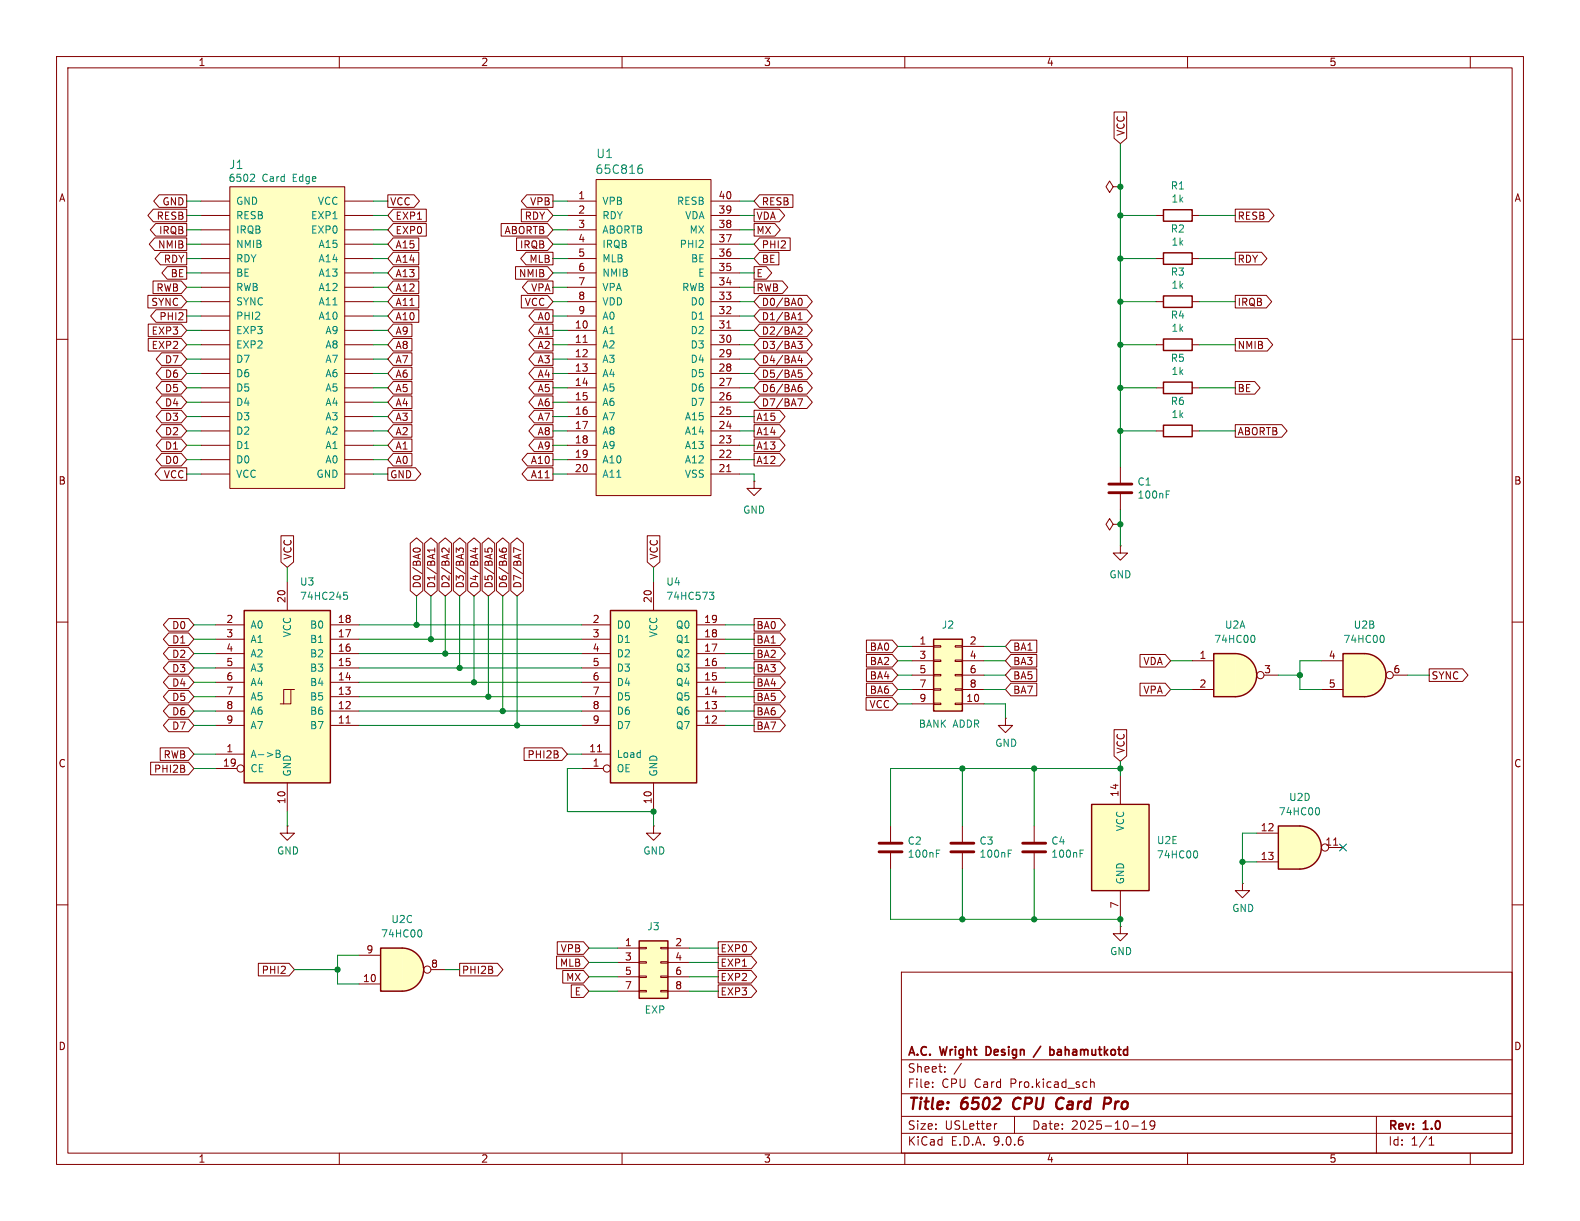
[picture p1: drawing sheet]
<svg xmlns="http://www.w3.org/2000/svg" width="279mm" height="216mm" viewBox="0 0 279 216" stroke-linecap="round" stroke-linejoin="round" font-family="sans-serif">
<g fill="none" stroke="#840000" stroke-width=".18">
<path d="M10 10h259.4v195.9h-259.4zM12 12h255.4v191.9h-255.4zM60 10v2M110 10v2M160 10v2M210 10v2M260 10v2M10 60h2M267.4 60h2M10 110h2M267.4 110h2M10 160h2"/>
<path d="M159.4 171.9h108v32h-108zM267.4 160h2M159.4 197.4h108M159.4 193.4h108M159.4 187.4h108M164.9 192.1v.2M164.9 191.4v.1M167.1 189.4v.2M167.1 188.7v.1M170 188l-1.3 1.9M176.3 198.7l-.3 .1M179.4 197.4v3"/>
<path d="M192.9 190.8v1.5M192.9 191.4l.2-.1 .3 .1 .1 .9M200.1 199.1h1.2M201.9 199.7h.9M201.9 198.6l.5-.4v1.5M204.2 198.8l-.3 .3h-.3l-.2-.3 .1-.5 .4-.1 .2 .1a.99 .99 0 0 1-.3 1.4h-.3M243.4 197.4v6.5M60 203.9v2M110 203.9v2M159.4 200.4h108M160 203.9v2M210 203.9v2"/>
<path d="M252.7 202.5h.9M252.7 201.4l.4-.4v1.5M260 203.9v2"/>
</g>
<path d="M179.4 194.4a1.27 1.27 0 0 0 0 1.6M187 196l.3 .1 .5-.1M187.8 194.1l-.5 .1-.2 .2M195.4 194.1l.9 .1a.58 .58 0 0 1-.3 1h-.8" fill="none" stroke="#840000" stroke-width=".4"/>
<path d="M174.7 185.1h-.3v1.5h.3M184 185l-1.3 1.9M185.7 185.6h.4l.3 .3v.4l-.2 .2h-.5M185.7 185.1v1.5" fill="none" stroke="#840000" stroke-width=".3"/>
<path d="M107.9 108h15.3v30.4h-15.3z" fill="#ffffc2"/>
<path d="M107.9 108h15.3v30.4h-15.3z" fill="none" stroke="#840000" stroke-width=".25"/>
<g fill="none" stroke="#840000" stroke-width=".18">
<path d="M133.3 85.1v1.3h1.3l-1.3 1.2-1.2-1.2h1.2M133.3 85.1h.1M102.9 110.5h5M102.9 113h5M102.9 115.6h5M102.9 118.1h5M115.6 102.9v5.1M123.2 110.5h5.1M123.2 113h5.1M123.2 115.6h5.1M123.2 118.1h5.1M102.9 120.7h5"/>
<path d="M102.9 123.2h5M102.9 125.7h5M102.9 128.3h5M102.9 133.4h5M102.9 135.9h3.8M105.7 132.9h.7M115.6 138.4v5.1M123.2 120.7h5.1M123.2 123.2h5.1M123.2 125.7h5.1M123.2 128.3h5.1M219.7 156.2v1.3h1.3l-1.3 1.3-1.3-1.3h1.3"/>
<path d="M219.7 156.2h.1"/>
<circle cx="107.3" cy="135.9" r=".63"/>
</g>
<path d="M125.4 104.7h.8l-.4 .5 .4 .1v.4l-.2 .3h-.4" fill="none" stroke="#008484" stroke-width=".18"/>
<path d="M193 142.2h10.2v15.3h-10.2z" fill="#ffffc2"/>
<path d="M193 142.2h10.2v15.3h-10.2z" fill="none" stroke="#840000" stroke-width=".25"/>
<path d="M198.1 137.2v5M198.1 157.5v5.1" fill="none" stroke="#840000" stroke-width=".18"/>
<path d="M211.5 150.4a.79 .79 0 0 1 0 1.3" fill="none" stroke="#008484" stroke-width=".18"/>
<path d="M229.9 146.1a3.8 3.8 0 0 1 3.8 3.8 3.8 3.8 0 0 1-3.8 3.8z" fill="#ffffc2" stroke="#ffffc2" stroke-width=".18"/>
<path d="M226.1 146.1h3.8v7.6h-3.8z" fill="#ffffc2"/>
<path d="M226.1 146.1h3.8a3.8 3.8 0 0 1 3.8 3.8 3.8 3.8 0 0 1-3.8 3.8h-3.8z" fill="none" stroke="#840000" stroke-width=".25"/>
<g fill="none" stroke="#840000" stroke-width=".18">
<path d="M222.2 147.3h3.9M222.2 152.4h3.9M234.9 149.9h2.6M235.8 149.4h.8"/>
<circle cx="234.3" cy="149.9" r=".63"/>
</g>
<path d="M233 142.8a.79 .79 0 0 1 0 1.3" fill="none" stroke="#008484" stroke-width=".18"/>
<path d="M218.4 115.6a3.8 3.8 0 0 1 3.8 3.8 3.8 3.8 0 0 1-3.8 3.8z" fill="#ffffc2" stroke="#ffffc2" stroke-width=".18"/>
<path d="M214.6 115.6h3.8v7.6h-3.8z" fill="#ffffc2"/>
<path d="M214.6 115.6h3.8a3.8 3.8 0 0 1 3.8 3.8 3.8 3.8 0 0 1-3.8 3.8h-3.8z" fill="none" stroke="#840000" stroke-width=".25"/>
<g fill="none" stroke="#840000" stroke-width=".18">
<path d="M210.8 116.8h3.8M223.5 119.4h2.6M210.8 121.9h3.8"/>
<circle cx="222.9" cy="119.4" r=".63"/>
</g>
<path d="M221.6 112.3a.79 .79 0 0 1 0 1.3" fill="none" stroke="#008484" stroke-width=".18"/>
<path d="M105.4 31.8h20.3v55.8h-20.3z" fill="#ffffc2"/>
<g fill="none" stroke="#840000" stroke-width=".18">
<path d="M100.3 35.6h5.1M100.3 38.1h5.1M105.4 31.8h20.3v55.8h-20.3zM125.7 35.6h5.1M125.7 38.1h5.1M196.8 33l-.6-1-.6 1 .6 1 .6-1h1.3M198.1 33h.1M204.5 38.1h1.2M210.8 38.1h1.3M100.3 40.6h5.1M100.3 43.2h5.1M100.3 45.7h5.1"/>
<path d="M100.3 48.3h5.1M100.3 50.8h5.1M100.3 53.3h5.1M100.3 55.9h5.1M100.3 58.4h5.1M125.7 40.6h5.1M125.7 43.2h5.1M125.7 45.7h5.1M125.7 48.3h5.1M125.7 50.8h5.1M125.7 53.3h5.1M125.7 55.9h5.1"/>
<path d="M125.7 58.4h5.1M128.5 58h.7M204.5 45.7h1.2M204.5 53.3h1.2M210.8 45.7h1.3M210.8 53.3h1.3M100.3 61h5.1M100.3 63.5h5.1M100.3 66h5.1M100.3 68.6h5.1M100.3 71.1h5.1M100.3 73.7h5.1"/>
<path d="M100.3 76.2h5.1M100.3 78.7h5.1M103.1 60.5h.7M125.7 61h5.1M125.7 63.5h5.1M125.7 66h5.1M125.7 68.6h5.1M125.7 71.1h5.1M125.7 73.7h5.1M125.7 76.2h5.1M125.7 78.7h5.1M204.5 61h1.2"/>
<path d="M204.5 68.6h1.2M204.5 76.2h1.2M210.8 61h1.3M210.8 68.6h1.3M210.8 76.2h1.3M100.3 81.3h5.1M100.3 83.8h5.1M125.7 81.3h5.1M125.7 83.8h5.1M128.5 83.4h.7M196.8 92.7l-.6-1-.6 1 .6 1 .6-1h1.3M198.1 96.5v1.3h1.3l-1.3 1.3-1.3-1.3h1.3"/>
<path d="M198.1 96.5h.1M198.1 92.7h.1M198.1 82.6v2.7M198.1 87.4v2.8"/>
</g>
<path d="M113.1 29.7h.3l.2 .3v.5l-.5 .2M113.5 29.2h-.4M206.2 87.4h.5M206.2 86.8h.6" fill="none" stroke="#008484" stroke-width=".18"/>
<path d="M205.7 37.1h5.1v2h-5.1zM205.7 44.7h5.1v2h-5.1zM205.7 59.9h5.1v2.1h-5.1zM205.7 52.3h5.1v2.1h-5.1zM205.7 75.2h5.1v2h-5.1zM205.7 67.6h5.1v2h-5.1z" fill="none" stroke="#840000" stroke-width=".25"/>
<path d="M196.1 85.6h4.1M196.1 87.1h4.1" fill="none" stroke="#840000" stroke-width=".51"/>
<path d="M165.1 113h5.1v12.7h-5.1z" fill="#ffffc2"/>
<path d="M165.1 113h5.1v12.7h-5.1z" fill="none" stroke="#840000" stroke-width=".25"/>
<g fill="none" stroke="#840000" stroke-width=".18">
<path d="M161.3 114.3h3.8M161.3 116.8h3.8M161.3 119.4h3.8M165.1 114.2h1.3v.2h-1.3zM165.1 116.7h1.3v.3h-1.3zM165.1 119.3h1.3v.2h-1.3zM168.9 114.2h1.3v.2h-1.3zM168.9 116.7h1.3v.3h-1.3zM168.9 119.3h1.3v.2h-1.3zM170.2 114.3h3.8M170.2 116.8h3.8M170.2 119.4h3.8"/>
<path d="M161.3 121.9h3.8M161.3 124.5h3.8M165.1 121.8h1.3v.2h-1.3zM165.1 124.3h1.3v.3h-1.3zM168.9 121.8h1.3v.2h-1.3zM168.9 124.3h1.3v.3h-1.3zM170.2 121.9h3.8M170.2 124.5h3.8M157.5 146.1v2.7M157.5 150.9v2.8"/>
</g>
<path d="M155.4 149.1h4.1M155.4 150.6h4.1" fill="none" stroke="#840000" stroke-width=".51"/>
<path d="M165.6 150.9h.4M165.6 150.3h.6" fill="none" stroke="#008484" stroke-width=".18"/>
<path d="M71.1 167.6a3.8 3.8 0 0 1 3.8 3.9 3.8 3.8 0 0 1-3.8 3.8z" fill="#ffffc2" stroke="#ffffc2" stroke-width=".18"/>
<path d="M67.3 167.6h3.8v7.7h-3.8z" fill="#ffffc2"/>
<path d="M67.3 167.6h3.8a3.8 3.8 0 0 1 3.8 3.9 3.8 3.8 0 0 1-3.8 3.8h-3.8z" fill="none" stroke="#840000" stroke-width=".25"/>
<g fill="none" stroke="#840000" stroke-width=".18">
<path d="M63.5 168.9h3.8M63.5 174h3.8M76.2 171.5h2.5"/>
<circle cx="75.6" cy="171.4" r=".63"/>
</g>
<path d="M74.3 164.4a.79 .79 0 0 1 0 1.3" fill="none" stroke="#008484" stroke-width=".18"/>
<path d="M241.3 115.6a3.8 3.8 0 0 1 3.8 3.8 3.8 3.8 0 0 1-3.8 3.8z" fill="#ffffc2" stroke="#ffffc2" stroke-width=".18"/>
<path d="M237.5 115.6h3.8v7.6h-3.8z" fill="#ffffc2"/>
<path d="M237.5 115.6h3.8a3.8 3.8 0 0 1 3.8 3.8 3.8 3.8 0 0 1-3.8 3.8h-3.8z" fill="none" stroke="#840000" stroke-width=".25"/>
<g fill="none" stroke="#840000" stroke-width=".18">
<path d="M233.7 116.8h3.8M246.4 119.4h2.5M233.7 121.9h3.8M50.8 146.1v1.2h1.3l-1.3 1.3-1.3-1.3h1.3M50.8 146.1h.1"/>
<circle cx="245.7" cy="119.4" r=".63"/>
</g>
<path d="M244.5 112.3a.79 .79 0 0 1 0 1.3" fill="none" stroke="#008484" stroke-width=".18"/>
<path d="M40.6 33h20.4v53.4h-20.4z" fill="#ffffc2"/>
<g fill="none" stroke="#840000" stroke-width=".18">
<path d="M35.6 35.6h5M35.6 38.1h5M40.6 33h20.4v53.4h-20.4zM61 35.6h5M61 38.1h5M35.6 40.6h5M35.6 43.2h5M35.6 45.7h5M35.6 48.3h5M35.6 50.8h5M35.6 53.3h5M35.6 55.9h5"/>
<path d="M35.6 58.4h5M61 40.6h5M61 43.2h5M61 45.7h5M61 48.3h5M61 50.8h5M61 53.3h5M61 55.9h5M61 58.4h5M35.6 61h5M35.6 63.5h5M35.6 66h5"/>
<path d="M35.6 68.6h5M35.6 71.1h5M35.6 73.7h5M35.6 76.2h5M35.6 78.7h5M61 61h5M61 63.5h5M61 66h5M61 68.6h5M61 71.1h5M61 73.7h5M61 76.2h5"/>
<path d="M61 78.7h5M35.6 81.3h5M35.6 83.8h5M61 81.3h5M61 83.8h5"/>
</g>
<path d="M44.8 30.8l.2 .2v.3l-.8 .8h.8" fill="none" stroke="#008484" stroke-width=".18"/>
<path d="M43.2 108h15.2v30.4h-15.2z" fill="#ffffc2"/>
<g fill="none" stroke="#840000" stroke-width=".18">
<path d="M38.1 110.5h5.1M38.1 113h5.1M38.1 115.6h5.1M38.1 118.1h5.1M50.8 102.9v5.1M58.4 110.5h5.1M58.4 113h5.1M58.4 115.6h5.1M58.4 118.1h5.1M38.1 120.7h5.1M38.1 123.2h5.1M38.1 125.7h5.1"/>
<path d="M38.1 128.3h5.1M38.1 133.4h5.1M38.1 135.9h3.8M50.8 138.4v5.1M51.4 121.9h-1.2v2.6M52.1 121.9h-.7v2.6h-1.9M58.4 120.7h5.1M58.4 123.2h5.1M58.4 125.7h5.1M58.4 128.3h5.1M61.2 127.9h.7M170.2 146.1v2.7"/>
<path d="M170.2 150.9v2.8M182.9 146.1v2.7M182.9 150.9v2.8M198.1 163.8v1.3h1.3l-1.3 1.3-1.3-1.3h1.3M198.1 163.8h.1"/>
<circle cx="42.5" cy="135.9" r=".63"/>
</g>
<path d="M43.2 108h15.2v30.4h-15.2z" fill="none" stroke="#840000" stroke-width=".25"/>
<path d="M60.8 104.7h.6M60.9 105.2h.3l.3 .2-.2 .5-.4 .1M48.8 132.7h.5l.2 .2-.2 .4 .2 .1 .1 .3-.3 .2h-.5zM48.8 133.3h.5M178.3 150.9h.4M178.3 150.3h.6M191 150.9h.4M191 150.3h.6" fill="none" stroke="#008484" stroke-width=".18"/>
<path d="M168.1 149.1h4.1M168.1 150.6h4.1M180.8 149.1h4.1M180.8 150.6h4.1" fill="none" stroke="#840000" stroke-width=".51"/>
<path d="M113 166.4h5.1v10.1h-5.1z" fill="#ffffc2"/>
<path d="M113 166.4h5.1v10.1h-5.1z" fill="none" stroke="#840000" stroke-width=".25"/>
<g fill="none" stroke="#840000" stroke-width=".18">
<path d="M197 19.8h2.2v4.6l-1.1 1-1.1-1zM27.1 37h5.9v2.2h-5.9l-.9-1.1zM27.5 39.5h5.5v2.3h-5.5l-.9-1.2zM28.1 34.4h4.9v2.3h-4.9l-.9-1.1zM68.6 34.4h4.6l1 1.2-1 1.1h-4.6zM69.5 37h5.9v2.2h-5.9l-.9-1.1zM69.5 39.5h5.9v2.3h-5.9l-.9-1.2zM88.6 39.5h8.2l1 1.1-1 1.2h-8.2zM92.2 37h4.6l1 1.1-1 1.1h-4.6zM93.1 34.4h4.7v2.3h-4.7l-.9-1.1zM133.3 39.5h3.7l1 1.1-1 1.2h-3.7zM133.3 37h4.5l1 1.1-1 1.1h-4.5z"/>
<path d="M134.3 34.4h5.9v2.3h-5.9l-1-1.1zM218.4 37h6l.9 1.1-.9 1.1h-6zM26.2 52.2h5.9l.9 1.1-.9 1.2h-5.9zM26.2 59.8h5.9l.9 1.2-.9 1.1h-5.9zM26.2 57.3h5.9l.9 1.1-.9 1.1h-5.9zM27.1 49.7h5l.9 1.1-.9 1.1h-5zM27.3 42.1h5.7v2.2h-5.7l-.9-1.1zM27.6 54.8h5.4v2.2h-5.4l-1-1.1zM28.4 44.6h4.6v2.2h-4.6l-1-1.1zM29.6 47.1h3.4v2.3h-3.4l-1-1.1zM69.5 59.8h3.3v2.3h-3.3l-.9-1.1zM69.5 44.6h4.6v2.2h-4.6l-.9-1.1z"/>
<path d="M69.5 42.1h4.6v2.2h-4.6l-.9-1.1zM69.5 47.1h4.6v2.3h-4.6l-.9-1.1zM69.5 49.7h4.6v2.2h-4.6l-.9-1.1zM69.5 57.3h3.3v2.2h-3.3l-.9-1.1zM69.5 52.2h4.6v2.3h-4.6l-.9-1.2zM69.5 54.8h4.6v2.2h-4.6l-.9-1.1zM91.2 47.1h5.6l1 1.2-1 1.1h-5.6zM91.3 42.1h5.5l1 1.1-1 1.1h-5.5zM92.2 52.2h4.6l1 1.1-1 1.2h-4.6zM93 44.6h4.8v2.2h-4.8l-.9-1.1zM93.3 49.7h4.5v2.2h-4.5l-.9-1.1zM94.5 59.8h3.3v2.3h-3.3l-1-1.1z"/>
<path d="M94.5 57.3h3.3v2.2h-3.3l-1-1.1zM94.5 54.8h3.3v2.2h-3.3l-1-1.1zM133.3 49.7h5.1l.9 1.1-.9 1.1h-5.1zM133.3 47.1h2.2l1 1.2-1 1.1h-2.2zM134.3 54.8h8.4l.9 1.1-.9 1.1h-8.4l-1-1.1zM134.3 59.8h8.4l.9 1.2-.9 1.1h-8.4l-1-1.1zM134.3 52.2h8.4l.9 1.1-.9 1.2h-8.4l-1-1.2zM134.3 57.3h8.4l.9 1.1-.9 1.1h-8.4l-1-1.1zM134.3 42.1h5.4v2.2h-5.4l-1-1.1zM134.3 44.6h3.4v2.2h-3.4l-1-1.1zM141.1 56.6h.8M141.1 55.6l.4-.3v1.3"/>
<path d="M141.2 57.9l.4-.1 .3 .4-.8 .9h.8M141.3 52.9l.1-.2a.68 .68 0 0 1 .5 .7 .68 .68 0 0 1-.5 .6l-.1-.1M218.4 52.2h5.5l1 1.1-1 1.2h-5.5zM218.4 44.6h4.7l.9 1.1-.9 1.1h-4.7zM218.4 59.8h5.7l1 1.2-1 1.1h-5.7zM28.6 64.9h3.5l.9 1.1-.9 1.2h-3.5l-1-1.2zM28.6 62.4h3.5l.9 1.1-.9 1.1h-3.5l-1-1.1zM28.6 75.1h3.5l.9 1.1-.9 1.1h-3.5l-1-1.1zM28.6 77.6h3.5l.9 1.1-.9 1.2h-3.5l-1-1.2zM28.6 67.5h3.5l.9 1.1-.9 1.1h-3.5l-1-1.1zM28.6 72.5h3.5l.9 1.2-.9 1.1h-3.5l-1-1.1zM28.6 70h3.5l.9 1.1-.9 1.1h-3.5l-1-1.1z"/>
<path d="M69.5 62.4h3.3v2.2h-3.3l-.9-1.1zM69.5 64.9h3.3v2.3h-3.3l-.9-1.2zM69.5 75.1h3.3v2.2h-3.3l-.9-1.1zM69.5 77.6h3.3v2.3h-3.3l-.9-1.2zM69.5 67.5h3.3v2.2h-3.3l-.9-1.1zM69.5 72.5h3.3v2.3h-3.3l-.9-1.1zM69.5 70h3.3v2.2h-3.3l-.9-1.1zM94.5 75.1h3.3v2.2h-3.3l-1-1.1zM94.5 64.9h3.3v2.3h-3.3l-1-1.2zM94.5 67.5h3.3v2.2h-3.3l-1-1.1zM94.5 70h3.3v2.2h-3.3l-1-1.1zM94.5 72.5h3.3v2.3h-3.3l-1-1.1z"/>
<path d="M94.5 62.4h3.3v2.2h-3.3l-1-1.1zM94.5 77.6h3.3v2.3h-3.3l-1-1.2zM133.3 75.1h4.6l.9 1.1-.9 1.1h-4.6zM133.3 77.6h4.6l.9 1.1-.9 1.2h-4.6zM133.3 72.5h4.6l.9 1.2-.9 1.1h-4.6zM134.3 62.4h8.4l.9 1.1-.9 1.1h-8.4l-1-1.1zM134.3 70h8.4l.9 1.1-.9 1.1h-8.4l-1-1.1zM134.3 67.5h8.4l.9 1.1-.9 1.1h-8.4l-1-1.1zM134.3 64.9h8.4l.9 1.1-.9 1.2h-8.4l-1-1.2zM141.1 60.4h.8l-.5 .4 .4 .2 .1 .4-.3 .2h-.3M141.1 70.5h.8l-.5 1.3M141.2 66l.4-.1 .3 .3-.2 .4h-.5"/>
<path d="M141.2 65.4h.6M141.3 68.5h.3l.3 .2-.2 .5h-.4M141.4 62.8l-.3 .9h.8M141.7 63.3v.9M141.7 68h-.3l-.2 .3M218.4 75.1h8.3l.9 1.1-.9 1.1h-8.3zM218.4 67.5h3.5l.9 1.1-.9 1.1h-3.5zM28.4 82.7h4.6v2.2h-4.6l-1-1.1zM28.6 80.2h3.5l.9 1.1-.9 1.1h-3.5l-1-1.1zM49.7 94.7h2.2v4.7l-1.1 .9-1.1-.9zM68.6 82.7h4.9l.9 1.1-.9 1.1h-4.9zM69.5 80.2h3.3v2.2h-3.3l-.9-1.1z"/>
<path d="M72.5 96.1l1.2-1 1.1 1v8.4l-1.1 .9-1.2-.9zM73.2 97.5l-.1-.2a.68 .68 0 0 1 .6-.4 .68 .68 0 0 1 .6 .4l-.1 .2M75.1 96.1l1.1-1 1.1 1v8.4l-1.1 .9-1.1-.9zM76.9 96.9v.7M76.9 97.3h-1.3l.4 .3M77.6 96.1l1.1-1 1.2 1v8.4l-1.2 .9-1.1-.9zM79.4 96.9v.8l-.9-.8-.4 .2 .1 .5M80.2 96.1l1.1-1 1.1 1v8.4l-1.1 .9-1.1-.9zM82 97.5v-.4l-.3-.2-.4 .1-.1 .3-.5-.4v.8M82.7 96.1l1.1-1 1.1 1v8.4l-1.1 .9-1.1-.9zM83.6 97h.9M84.1 96.8v.8l-.9-.3"/>
<path d="M85.2 96.1l1.2-1 1.1 1v8.4l-1.1 .9-1.2-.9zM85.8 97v.6M86.3 97.6l-.1-.5 .3-.2 .5 .1v.6M87.8 96.1l1.1-1 1.1 1v8.4l-1.1 .9-1.1-.9zM88.3 97l.1 .4 .2 .2M88.8 97.5v-.4l.2-.2 .5 .1v.5M90.3 96.1l1.1-1 1.2 1v8.4l-1.2 .9-1.1-.9zM92.1 97.4l-1.3-.6v.9M93.3 80.2h4.5v2.2h-4.5l-1-1.1zM93.3 82.7h4.5v2.2h-4.5l-1-1.1zM114.5 94.7h2.2v4.7l-1.1 .9-1.1-.9zM133.3 80.2h4.6l.9 1.1-.9 1.1h-4.6z"/>
<path d="M29.8 119.5h3.5l1 1.2-1 1.1h-3.5l-.9-1.1zM29.8 117h3.5l1 1.1-1 1.1h-3.5l-.9-1.1zM29.8 114.5h3.5l1 1.1-1 1.1h-3.5l-.9-1.1zM29.8 111.9h3.5l1 1.1-1 1.1h-3.5l-.9-1.1zM29.8 109.4h3.5l1 1.1-1 1.1h-3.5l-.9-1.1zM133.3 117h4.6l1 1.1-1 1.1h-4.6zM133.3 119.5h4.6l1 1.2-1 1.1h-4.6zM133.3 114.5h4.6l1 1.1-1 1.1h-4.6zM133.3 109.4h4.6l1 1.1-1 1.1h-4.6zM133.3 111.9h4.6l1 1.1-1 1.1h-4.6zM153.2 118.3h4.6l.9 1.1-.9 1.1h-4.6zM153.2 115.7h4.6l.9 1.1-.9 1.2h-4.6z"/>
<path d="M153.2 113.2h4.6l.9 1.1-.9 1.1h-4.6zM178.8 113.2h4.5v2.2h-4.5l-1-1.1zM178.8 118.3h4.5v2.2h-4.5l-1-1.1zM178.8 115.7h4.5v2.3h-4.5l-1-1.2zM201.6 115.7h4.5l.9 1.1-.9 1.2h-4.5zM252.7 118.3h5.9l1 1.1-1 1.1h-5.9zM26.6 134.8h6.7l1 1.1-1 1.1h-6.7zM28.3 132.2h5l1 1.2-1 1.1h-5zM29.8 124.6h3.5l1 1.1-1 1.1h-3.5l-.9-1.1zM29.8 122.1h3.5l1 1.1-1 1.1h-3.5l-.9-1.1zM29.8 127.2h3.5l1 1.1-1 1.1h-3.5l-.9-1.1zM92.7 132.2h6.7l.9 1.2-.9 1.1h-6.7z"/>
<path d="M133.3 124.6h4.6l1 1.1-1 1.1h-4.6zM133.3 127.2h4.6l1 1.1-1 1.1h-4.6zM133.3 122.1h4.6l1 1.1-1 1.1h-4.6zM153.2 123.3h4.6l.9 1.2-.9 1.1h-4.6zM153.2 120.8h4.6l.9 1.1-.9 1.1h-4.6zM177.8 127v1.3h1.3l-1.3 1.2-1.3-1.2h1.3M177.8 127h.1M178.8 120.8h4.5v2.2h-4.5l-1-1.1zM197 129h2.2v4.7l-1.1 .9-1.1-.9zM201.6 120.8h4.5l.9 1.1-.9 1.1h-4.5zM115.6 146.1v1.2h1.2l-1.2 1.3-1.3-1.3h1.3M115.6 146.1h.1"/>
<path d="M45.7 170.3h5.4l1 1.2-1 1.1h-5.4zM81.3 170.3h6.7l.9 1.2-.9 1.1h-6.7zM98.4 169.1h4.8l.9 1.1-.9 1.1h-4.8zM98.5 166.5h4.7l.9 1.1-.9 1.2h-4.7zM99.5 171.6h3.7l.9 1.1-.9 1.1h-3.7zM101 174.1h2.2l.9 1.2-.9 1.1h-2.2zM109.2 167.6h3.8M109.2 170.2h3.8M109.2 172.7h3.8M109.2 175.3h3.8M113 167.5h1.3v.3h-1.3zM113 170.1h1.3v.2h-1.3z"/>
<path d="M113 172.6h1.3v.2h-1.3zM113 175.1h1.3v.3h-1.3zM116.8 167.5h1.3v.3h-1.3zM116.8 170.1h1.3v.2h-1.3zM116.8 172.6h1.3v.2h-1.3zM116.8 175.1h1.3v.3h-1.3zM118.1 167.6h3.8M118.1 170.2h3.8M118.1 172.7h3.8M118.1 175.3h3.8M127 171.6h5.9l.9 1.1-.9 1.1h-5.9zM127 169.1h5.9l.9 1.1-.9 1.1h-5.9z"/>
<path d="M127 174.1h5.9l.9 1.2-.9 1.1h-5.9zM127 166.5h5.9l.9 1.1-.9 1.2h-5.9z"/>
</g>
<g fill="none" stroke="#008400" stroke-width=".18">
<path d="M33 35.6h2.6M33 38.1h2.6M66 35.6h2.6M66 38.1h2.6M97.8 35.6h2.5M97.8 38.1h2.5M130.8 35.6h2.5M130.8 38.1h2.5M198.1 38.1h6.4M198.1 25.4v57.2M212.1 38.1h6.3M33 40.6h2.6"/>
<path d="M33 43.2h2.6M33 45.7h2.6M33 48.3h2.6M33 50.8h2.6M33 55.9h2.6M33 53.3h2.6M33 58.4h2.6M66 40.6h2.6M66 43.2h2.6M66 45.7h2.6M66 48.3h2.6M66 50.8h2.6"/>
<path d="M66 55.9h2.6M66 53.3h2.6M66 58.4h2.6M97.8 40.6h2.5M97.8 43.2h2.5M97.8 45.7h2.5M97.8 48.3h2.5M97.8 50.8h2.5M97.8 55.9h2.5M97.8 53.3h2.5M97.8 58.4h2.5M130.8 40.6h2.5"/>
<path d="M130.8 43.2h2.5M130.8 45.7h2.5M130.8 48.3h2.5M130.8 50.8h2.5M130.8 55.9h2.5M130.8 53.3h2.5M130.8 58.4h2.5M198.1 45.7h6.4M198.1 53.3h6.4M212.1 45.7h6.3M212.1 53.3h6.3M33 73.7h2.6"/>
<path d="M33 76.2h2.6M33 78.7h2.6M33 71.1h2.6M33 68.6h2.6M33 66h2.6M33 63.5h2.6M33 61h2.6M66 73.7h2.6M66 76.2h2.6M66 78.7h2.6M66 71.1h2.6M66 68.6h2.6"/>
<path d="M66 66h2.6M66 63.5h2.6M66 61h2.6M97.8 73.7h2.5M97.8 76.2h2.5M97.8 78.7h2.5M97.8 71.1h2.5M97.8 68.6h2.5M97.8 66h2.5M97.8 63.5h2.5M97.8 61h2.5M130.8 73.7h2.5"/>
<path d="M130.8 76.2h2.5M130.8 78.7h2.5M130.8 71.1h2.5M130.8 68.6h2.5M130.8 66h2.5M130.8 63.5h2.5M130.8 61h2.5M198.1 76.2h6.4M198.1 68.6h6.4M198.1 61h6.4M212.1 76.2h6.3M212.1 68.6h6.3"/>
<path d="M212.1 61h6.3M33 81.3h2.6M33 83.8h2.6M66 81.3h2.6M66 83.8h2.6M97.8 81.3h2.5M97.8 83.8h2.5M130.8 83.8h2.5v1.3M130.8 81.3h2.5M198.1 90.2v6.3M34.3 118.1h3.8M34.3 115.6h3.8"/>
<path d="M34.3 110.5h3.8M34.3 113h3.8M50.8 100.3v2.6M63.5 118.1h39.4M63.5 115.6h39.4M63.5 110.5h39.4M63.5 113h39.4M73.7 105.4v5.1M76.2 105.4v7.6M78.7 105.4v10.2M81.3 105.4v12.7M83.8 105.4v15.3"/>
<path d="M86.4 105.4v17.8M88.9 105.4v20.3M91.4 105.4v22.9M115.6 100.3v2.6M128.3 118.1h5M128.3 115.6h5M128.3 110.5h5M128.3 113h5M158.7 119.4h2.6M158.7 114.3h2.6M158.7 116.8h2.6M174 119.4h3.8"/>
<path d="M174 114.3h3.8M174 116.8h3.8M207 116.8h3.8M226.1 119.4h3.8M233.7 116.8h-3.8v5.1h3.8M248.9 119.4h3.8M34.3 133.4h3.8M34.3 135.9h3.8M34.3 128.3h3.8M34.3 123.2h3.8M34.3 125.7h3.8M34.3 120.7h3.8"/>
<path d="M63.5 128.3h39.4M63.5 123.2h39.4M63.5 125.7h39.4M63.5 120.7h39.4M100.3 133.4h2.6M102.9 135.9h-2.6v7.6h15.3v2.6M128.3 128.3h5M128.3 123.2h5M128.3 125.7h5M128.3 120.7h5M158.7 121.9h2.6M158.7 124.5h2.6"/>
<path d="M170.2 135.9v10.2M174 121.9h3.8M174 124.5h3.8v2.5M182.9 135.9v10.2M198.1 135.9h-40.6v10.2M198.1 134.6v2.6M207 121.9h3.8M50.8 143.5v2.6M157.5 153.7v8.9h40.6v1.2M170.2 153.7v8.9M182.9 153.7v8.9M219.7 152.4h2.5"/>
<path d="M222.2 147.3h-2.5v8.9M52.1 171.5h7.6M63.5 168.9h-3.8v5.1h3.8M78.7 171.5h2.6M104.1 175.3h5.1M104.1 172.7h5.1M104.1 170.2h5.1M104.1 167.6h5.1M121.9 175.3h5.1M121.9 172.7h5.1M121.9 170.2h5.1M121.9 167.6h5.1"/>
</g>
<path d="M236.9 149.3l1.2 1.2M238.1 149.3l-1.2 1.2" fill="none" stroke="#000084" stroke-width=".18"/>
<g fill="#008400" stroke="#008400" stroke-width=".18">
<circle cx="81.3" cy="118.1" r=".46"/>
<circle cx="88.9" cy="125.7" r=".46"/>
<circle cx="91.4" cy="128.3" r=".46"/>
<circle cx="86.4" cy="123.2" r=".46"/>
<circle cx="83.8" cy="120.7" r=".46"/>
<circle cx="115.6" cy="143.5" r=".46"/>
<circle cx="73.7" cy="110.5" r=".46"/>
<circle cx="76.2" cy="113" r=".46"/>
<circle cx="78.7" cy="115.6" r=".46"/>
<circle cx="59.7" cy="171.5" r=".46"/>
<circle cx="170.2" cy="162.6" r=".46"/>
<circle cx="182.9" cy="162.6" r=".46"/>
<circle cx="182.9" cy="135.9" r=".46"/>
<circle cx="170.2" cy="135.9" r=".46"/>
<circle cx="198.1" cy="162.6" r=".46"/>
<circle cx="198.1" cy="76.2" r=".46"/>
<circle cx="198.1" cy="92.7" r=".46"/>
<circle cx="198.1" cy="38.1" r=".46"/>
<circle cx="198.1" cy="53.3" r=".46"/>
<circle cx="198.1" cy="45.7" r=".46"/>
<circle cx="198.1" cy="68.6" r=".46"/>
<circle cx="198.1" cy="61" r=".46"/>
<circle cx="198.1" cy="33" r=".46"/>
<circle cx="198.1" cy="135.9" r=".46"/>
<circle cx="219.7" cy="152.4" r=".46"/>
<circle cx="229.9" cy="119.4" r=".46"/>
</g>
<g font-size="2.8" fill="#840000">
<text x="160.4" y="196.8">Title:</text>
<text x="170.1" y="196.8">6502</text>
<text x="180" y="196.8">CPU</text>
<text x="188.4" y="196.8">Card</text>
<text x="197.6" y="196.8">Pro</text>
</g>
<g font-size="2.1" fill="#008484">
<text x="105.4" y="28.2">U1</text>
<text x="40.4" y="30.1">J1</text>
<text x="105.2" y="30.9">65C816</text>
</g>
<g font-size="2.1" fill="#840000">
<text x="160.4" y="189.9">Sheet:</text>
<text x="160.4" y="187.1">A.C.</text>
<text x="166.4" y="187.1">Wright</text>
<text x="175" y="187.1">Design</text>
<text x="187.5" y="187.1">bahamutkotd</text>
<text x="160.4" y="192.6">File:</text>
<text x="166.5" y="192.6">CPU Card</text>
<text x="178.8" y="192.6">Pro.kicad_sch</text>
<text x="160.4" y="202.8">KiCad</text>
<text x="160.4" y="200">Size:</text>
<text x="167.1" y="200">USLetter</text>
<text x="168.1" y="202.8">E.D.A.</text>
<text x="175.7" y="202.8">9.0.6</text>
<text x="182.4" y="200">Date:</text>
<text x="189.4" y="200">2025-10-19</text>
<text x="245.4" y="200.2">Rev:</text>
<text x="245.4" y="202.8">Id:</text>
<text x="249.5" y="202.8">1/1</text>
<text x="251.8" y="200.2">1.0</text>
</g>
<g font-size="1.8" fill="#840000">
<text x="35" y="11.9">1</text>
<text x="85" y="11.9">2</text>
<text x="135" y="11.9">3</text>
<text x="185" y="11.9">4</text>
<text x="235" y="11.9">5</text>
<text x="199.1" y="24.1" transform="rotate(-90 199.1 24.1)">VCC</text>
<text x="10.3" y="35.9">A</text>
<text x="102.2" y="35.3">1</text>
<text x="127" y="35.3">40</text>
<text x="267.7" y="35.9">A</text>
<text x="27.6" y="39.1">RESB</text>
<text x="28" y="41.6">IRQB</text>
<text x="28.6" y="36.5">GND</text>
<text x="68.9" y="36.5">VCC</text>
<text x="69.8" y="39.1">EXP1</text>
<text x="69.8" y="41.6">EXP0</text>
<text x="89.1" y="41.6">ABORTB</text>
<text x="92.7" y="39.1">RDY</text>
<text x="93.6" y="36.5">VPB</text>
<text x="102.2" y="37.8">2</text>
<text x="102.2" y="40.4">3</text>
<text x="127" y="37.8">39</text>
<text x="127" y="40.4">38</text>
<text x="133.7" y="41.6">MX</text>
<text x="133.7" y="39.1">VDA</text>
<text x="134.6" y="36.5">RESB</text>
<text x="218.8" y="39.1">RESB</text>
<text x="27.8" y="44.1">NMIB</text>
<text x="28.9" y="46.7">RDY</text>
<text x="69.8" y="46.7">A14</text>
<text x="69.8" y="44.1">A15</text>
<text x="91.8" y="44.1">IRQB</text>
<text x="93.5" y="46.7">MLB</text>
<text x="102.2" y="42.9">4</text>
<text x="102.2" y="45.5">5</text>
<text x="127" y="42.9">37</text>
<text x="127" y="45.5">36</text>
<text x="134.6" y="44.1">PHI2</text>
<text x="134.6" y="46.7">BE</text>
<text x="218.8" y="46.7">RDY</text>
<text x="27.6" y="51.8">RWB</text>
<text x="30.1" y="49.2">BE</text>
<text x="69.8" y="49.2">A13</text>
<text x="69.8" y="51.8">A12</text>
<text x="91.7" y="49.2">NMIB</text>
<text x="93.8" y="51.8">VPA</text>
<text x="102.2" y="48">6</text>
<text x="102.2" y="50.5">7</text>
<text x="102.2" y="53.1">8</text>
<text x="127" y="48">35</text>
<text x="127" y="50.5">34</text>
<text x="127" y="53.1">33</text>
<text x="133.7" y="51.8">RWB</text>
<text x="133.7" y="49.2">E</text>
<text x="26.6" y="54.3">SYNC</text>
<text x="26.7" y="59.4">EXP3</text>
<text x="28.1" y="56.8">PHI2</text>
<text x="69.8" y="59.4">A9</text>
<text x="69.8" y="54.3">A11</text>
<text x="69.8" y="56.8">A10</text>
<text x="92.7" y="54.3">VCC</text>
<text x="95" y="59.4">A1</text>
<text x="95" y="56.8">A0</text>
<text x="101.6" y="58.2">10</text>
<text x="102.2" y="55.6">9</text>
<text x="127" y="55.6">32</text>
<text x="127" y="58.2">31</text>
<text x="134.6" y="56.8">D1/BA1</text>
<text x="134.6" y="54.3">D0/BA0</text>
<text x="134.6" y="59.4">D2/BA2</text>
<text x="218.8" y="54.3">IRQB</text>
<text x="26.7" y="61.9">EXP2</text>
<text x="29.1" y="64.5">D7</text>
<text x="69.8" y="64.5">A7</text>
<text x="69.8" y="61.9">A8</text>
<text x="95" y="64.5">A3</text>
<text x="95" y="61.9">A2</text>
<text x="101.6" y="60.7">11</text>
<text x="101.6" y="63.2">12</text>
<text x="101.6" y="65.8">13</text>
<text x="127" y="60.7">30</text>
<text x="127" y="63.2">29</text>
<text x="127" y="65.8">28</text>
<text x="134.6" y="61.9">D3/BA3</text>
<text x="134.6" y="64.5">D4/BA4</text>
<text x="218.8" y="61.9">NMIB</text>
<text x="29.1" y="67">D6</text>
<text x="29.1" y="69.5">D5</text>
<text x="69.8" y="67">A6</text>
<text x="69.8" y="69.5">A5</text>
<text x="95" y="67">A4</text>
<text x="95" y="69.5">A5</text>
<text x="101.6" y="68.3">14</text>
<text x="101.6" y="70.9">15</text>
<text x="127" y="68.3">27</text>
<text x="127" y="70.9">26</text>
<text x="134.6" y="69.5">D6/BA6</text>
<text x="134.6" y="67">D5/BA5</text>
<text x="218.8" y="69.5">BE</text>
<text x="29.1" y="77.2">D2</text>
<text x="29.1" y="74.6">D3</text>
<text x="29.1" y="72.1">D4</text>
<text x="69.8" y="77.2">A2</text>
<text x="69.8" y="74.6">A3</text>
<text x="69.8" y="72.1">A4</text>
<text x="95" y="77.2">A8</text>
<text x="95" y="72.1">A6</text>
<text x="95" y="74.6">A7</text>
<text x="101.6" y="73.4">16</text>
<text x="101.6" y="75.9">17</text>
<text x="127" y="73.4">25</text>
<text x="127" y="75.9">24</text>
<text x="133.7" y="77.2">A14</text>
<text x="133.7" y="74.6">A15</text>
<text x="134.6" y="72.1">D7/BA7</text>
<text x="218.8" y="77.2">ABORTB</text>
<text x="29.1" y="79.7">D1</text>
<text x="29.1" y="82.2">D0</text>
<text x="69.8" y="82.2">A0</text>
<text x="69.8" y="79.7">A1</text>
<text x="93.8" y="82.2">A10</text>
<text x="95" y="79.7">A9</text>
<text x="101.6" y="78.5">18</text>
<text x="101.6" y="81">19</text>
<text x="101.6" y="83.6">20</text>
<text x="127" y="78.5">23</text>
<text x="127" y="81">22</text>
<text x="127" y="83.6">21</text>
<text x="133.7" y="79.7">A13</text>
<text x="133.7" y="82.2">A12</text>
<text x="10.3" y="85.9">B</text>
<text x="28.9" y="84.8">VCC</text>
<text x="68.9" y="84.8">GND</text>
<text x="93.8" y="84.8">A11</text>
<text x="267.7" y="85.9">B</text>
<text x="51.8" y="99.1" transform="rotate(-90 51.8 99.1)">VCC</text>
<text x="116.5" y="99.1" transform="rotate(-90 116.5 99.1)">VCC</text>
<text x="50.5" y="106.7" transform="rotate(-90 50.5 106.7)">20</text>
<text x="74.6" y="104.1" transform="rotate(-90 74.6 104.1)">D0/BA0</text>
<text x="77.2" y="104.1" transform="rotate(-90 77.2 104.1)">D1/BA1</text>
<text x="79.7" y="104.1" transform="rotate(-90 79.7 104.1)">D2/BA2</text>
<text x="82.2" y="104.1" transform="rotate(-90 82.2 104.1)">D3/BA3</text>
<text x="84.8" y="104.1" transform="rotate(-90 84.8 104.1)">D4/BA4</text>
<text x="87.3" y="104.1" transform="rotate(-90 87.3 104.1)">D5/BA5</text>
<text x="89.9" y="104.1" transform="rotate(-90 89.9 104.1)">D6/BA6</text>
<text x="92.4" y="104.1" transform="rotate(-90 92.4 104.1)">D7/BA7</text>
<text x="115.3" y="106.7" transform="rotate(-90 115.3 106.7)">20</text>
<text x="30.3" y="114">D1</text>
<text x="30.3" y="111.4">D0</text>
<text x="39.9" y="110.2">2</text>
<text x="39.9" y="112.8">3</text>
<text x="59.6" y="110.2">18</text>
<text x="59.6" y="112.8">17</text>
<text x="104.7" y="110.2">2</text>
<text x="104.7" y="112.8">3</text>
<text x="124.4" y="110.2">19</text>
<text x="124.4" y="112.8">18</text>
<text x="133.7" y="111.4">BA0</text>
<text x="133.7" y="114">BA1</text>
<text x="30.3" y="119.1">D3</text>
<text x="30.3" y="116.5">D2</text>
<text x="39.9" y="115.3">4</text>
<text x="39.9" y="117.9">5</text>
<text x="59.6" y="115.3">16</text>
<text x="59.6" y="117.9">15</text>
<text x="104.7" y="115.3">4</text>
<text x="104.7" y="117.9">5</text>
<text x="124.4" y="115.3">17</text>
<text x="124.4" y="117.9">16</text>
<text x="133.7" y="119.1">BA3</text>
<text x="133.7" y="116.5">BA2</text>
<text x="153.7" y="117.8">BA2</text>
<text x="153.7" y="115.3">BA0</text>
<text x="162.5" y="114">1</text>
<text x="162.5" y="116.6">3</text>
<text x="162.5" y="119.1">5</text>
<text x="171.4" y="114">2</text>
<text x="171.4" y="116.6">4</text>
<text x="171.4" y="119.1">6</text>
<text x="179.1" y="115.3">BA1</text>
<text x="179.1" y="117.8">BA3</text>
<text x="202.1" y="117.8">VDA</text>
<text x="212" y="116.6">1</text>
<text x="223.4" y="119.1">3</text>
<text x="234.9" y="116.6">4</text>
<text x="246.3" y="119.1">6</text>
<text x="30.3" y="121.6">D4</text>
<text x="30.3" y="124.1">D5</text>
<text x="39.9" y="120.4">6</text>
<text x="39.9" y="122.9">7</text>
<text x="39.9" y="125.5">8</text>
<text x="59.6" y="120.4">14</text>
<text x="59.6" y="122.9">13</text>
<text x="59.6" y="125.5">12</text>
<text x="104.7" y="120.4">6</text>
<text x="104.7" y="122.9">7</text>
<text x="104.7" y="125.5">8</text>
<text x="124.4" y="120.4">15</text>
<text x="124.4" y="122.9">14</text>
<text x="124.4" y="125.5">13</text>
<text x="133.7" y="124.1">BA5</text>
<text x="133.7" y="121.6">BA4</text>
<text x="153.6" y="125.4">VCC</text>
<text x="153.7" y="120.3">BA4</text>
<text x="153.7" y="122.9">BA6</text>
<text x="162.5" y="121.7">7</text>
<text x="162.5" y="124.2">9</text>
<text x="170.8" y="124.2">10</text>
<text x="171.4" y="121.7">8</text>
<text x="179.1" y="120.3">BA5</text>
<text x="179.1" y="122.9">BA7</text>
<text x="202.1" y="122.9">VPA</text>
<text x="212" y="121.7">2</text>
<text x="234.9" y="121.7">5</text>
<text x="253" y="120.3">SYNC</text>
<text x="30.3" y="126.7">D6</text>
<text x="30.3" y="129.2">D7</text>
<text x="39.9" y="128">9</text>
<text x="59.6" y="128">11</text>
<text x="104.7" y="128">9</text>
<text x="124.4" y="128">12</text>
<text x="133.7" y="126.7">BA6</text>
<text x="133.7" y="129.2">BA7</text>
<text x="10.3" y="135.9">C</text>
<text x="27.1" y="136.8">PHI2B</text>
<text x="28.8" y="134.3">RWB</text>
<text x="39.3" y="135.6">19</text>
<text x="39.9" y="133.1">1</text>
<text x="93.2" y="134.3">PHI2B</text>
<text x="104.1" y="133.1">11</text>
<text x="104.7" y="135.6">1</text>
<text x="199.1" y="133.3" transform="rotate(-90 199.1 133.3)">VCC</text>
<text x="267.7" y="135.9">C</text>
<text x="50.5" y="142.3" transform="rotate(-90 50.5 142.3)">10</text>
<text x="115.3" y="142.3" transform="rotate(-90 115.3 142.3)">10</text>
<text x="197.9" y="141" transform="rotate(-90 197.9 141)">14</text>
<text x="222.8" y="147.1">12</text>
<text x="234.3" y="149.6">11</text>
<text x="222.8" y="152.1">13</text>
<text x="197.9" y="160.7" transform="rotate(-90 197.9 160.7)">7</text>
<text x="110.4" y="167.4">1</text>
<text x="119.3" y="167.4">2</text>
<text x="46.2" y="172.4">PHI2</text>
<text x="64.1" y="173.7">10</text>
<text x="64.7" y="168.7">9</text>
<text x="76.1" y="171.2">8</text>
<text x="81.6" y="172.4">PHI2B</text>
<text x="98.9" y="171.1">MLB</text>
<text x="99" y="168.6">VPB</text>
<text x="100" y="173.7">MX</text>
<text x="110.4" y="169.9">3</text>
<text x="110.4" y="172.5">5</text>
<text x="119.3" y="169.9">4</text>
<text x="119.3" y="172.5">6</text>
<text x="127.3" y="173.7">EXP2</text>
<text x="127.3" y="171.1">EXP1</text>
<text x="127.3" y="168.6">EXP0</text>
<text x="101.5" y="176.2">E</text>
<text x="110.4" y="175">7</text>
<text x="119.3" y="175">8</text>
<text x="127.3" y="176.2">EXP3</text>
<text x="10.3" y="185.9">D</text>
<text x="267.7" y="185.9">D</text>
<text x="35" y="205.8">1</text>
<text x="85" y="205.8">2</text>
<text x="135" y="205.8">3</text>
<text x="185" y="205.8">4</text>
<text x="235" y="205.8">5</text>
</g>
<g font-size="1.8" fill="#008484">
<text x="40.3" y="32.4">6502</text>
<text x="46.3" y="32.4">Card</text>
<text x="51.9" y="32.4">Edge</text>
<text x="206.9" y="33.7">R1</text>
<text x="41.7" y="36.4">GND</text>
<text x="41.7" y="39">RESB</text>
<text x="41.7" y="41.5">IRQB</text>
<text x="54.9" y="39">EXP1</text>
<text x="54.9" y="41.5">EXP0</text>
<text x="56.1" y="36.4">VCC</text>
<text x="106.4" y="36.4">VPB</text>
<text x="106.4" y="39">RDY</text>
<text x="106.4" y="41.5">ABORTB</text>
<text x="119.6" y="36.4">RESB</text>
<text x="121.1" y="39">VDA</text>
<text x="121.8" y="41.5">MX</text>
<text x="206.9" y="41.3">R2</text>
<text x="207.1" y="36">1k</text>
<text x="41.7" y="44">NMIB</text>
<text x="41.7" y="46.6">RDY</text>
<text x="56.2" y="44">A15</text>
<text x="56.2" y="46.6">A14</text>
<text x="106.4" y="44">IRQB</text>
<text x="106.4" y="46.6">MLB</text>
<text x="120.1" y="44">PHI2</text>
<text x="122.1" y="46.6">BE</text>
<text x="207.1" y="43.6">1k</text>
<text x="41.7" y="49.1">BE</text>
<text x="41.7" y="51.7">RWB</text>
<text x="56.2" y="49.1">A13</text>
<text x="56.2" y="51.7">A12</text>
<text x="106.4" y="49.1">NMIB</text>
<text x="106.4" y="51.7">VPA</text>
<text x="120.5" y="51.7">RWB</text>
<text x="123.4" y="49.1">E</text>
<text x="206.9" y="48.9">R3</text>
<text x="207.1" y="51.3">1k</text>
<text x="41.7" y="54.2">SYNC</text>
<text x="41.7" y="56.7">PHI2</text>
<text x="41.7" y="59.3">EXP3</text>
<text x="56.2" y="54.2">A11</text>
<text x="56.2" y="56.7">A10</text>
<text x="57.4" y="59.3">A9</text>
<text x="106.4" y="54.2">VDD</text>
<text x="106.4" y="56.7">A0</text>
<text x="106.4" y="59.3">A1</text>
<text x="122" y="54.2">D0</text>
<text x="122" y="56.7">D1</text>
<text x="122" y="59.3">D2</text>
<text x="206.9" y="56.6">R4</text>
<text x="207.1" y="58.9">1k</text>
<text x="41.7" y="61.8">EXP2</text>
<text x="41.7" y="64.4">D7</text>
<text x="57.4" y="61.8">A8</text>
<text x="57.4" y="64.4">A7</text>
<text x="106.4" y="61.8">A2</text>
<text x="106.4" y="64.4">A3</text>
<text x="122" y="61.8">D3</text>
<text x="122" y="64.4">D4</text>
<text x="206.9" y="64.2">R5</text>
<text x="41.7" y="66.9">D6</text>
<text x="41.7" y="69.4">D5</text>
<text x="41.7" y="72">D4</text>
<text x="57.4" y="66.9">A6</text>
<text x="57.4" y="69.4">A5</text>
<text x="57.4" y="72">A4</text>
<text x="106.4" y="66.9">A4</text>
<text x="106.4" y="69.4">A5</text>
<text x="106.4" y="72">A6</text>
<text x="122" y="66.9">D5</text>
<text x="122" y="69.4">D6</text>
<text x="122" y="72">D7</text>
<text x="206.9" y="71.8">R6</text>
<text x="207.1" y="66.5">1k</text>
<text x="41.7" y="74.5">D3</text>
<text x="41.7" y="77.1">D2</text>
<text x="57.4" y="74.5">A3</text>
<text x="57.4" y="77.1">A2</text>
<text x="106.4" y="74.5">A7</text>
<text x="106.4" y="77.1">A8</text>
<text x="121" y="74.5">A15</text>
<text x="121" y="77.1">A14</text>
<text x="207.1" y="74.1">1k</text>
<text x="41.7" y="79.6">D1</text>
<text x="41.7" y="82.1">D0</text>
<text x="57.4" y="79.6">A1</text>
<text x="57.4" y="82.1">A0</text>
<text x="106.4" y="79.6">A9</text>
<text x="106.4" y="82.1">A10</text>
<text x="121" y="79.6">A13</text>
<text x="121" y="82.1">A12</text>
<text x="41.7" y="84.7">VCC</text>
<text x="55.9" y="84.7">GND</text>
<text x="106.4" y="84.7">A11</text>
<text x="121" y="84.7">VSS</text>
<text x="201.1" y="86.1">C1</text>
<text x="201.1" y="88.4">100nF</text>
<text x="131.3" y="91">GND</text>
<text x="53" y="103.7">U3</text>
<text x="53" y="106.3">74HC245</text>
<text x="117.7" y="103.7">U4</text>
<text x="117.7" y="106.3">74HC573</text>
<text x="196.1" y="102.5">GND</text>
<text x="44.2" y="111.4">A0</text>
<text x="44.2" y="113.9">A1</text>
<text x="51.7" y="112.8" transform="rotate(-90 51.7 112.8)">VCC</text>
<text x="54.7" y="111.4">B0</text>
<text x="54.7" y="113.9">B1</text>
<text x="109" y="111.4">D0</text>
<text x="109" y="113.9">D1</text>
<text x="116.4" y="112.8" transform="rotate(-90 116.4 112.8)">VCC</text>
<text x="119.4" y="111.4">Q0</text>
<text x="119.4" y="113.9">Q1</text>
<text x="166.4" y="111.4">J2</text>
<text x="214.6" y="113.9">74HC00</text>
<text x="216.5" y="111.4">U2A</text>
<text x="237.5" y="113.9">74HC00</text>
<text x="239.3" y="111.4">U2B</text>
<text x="44.2" y="116.4">A2</text>
<text x="44.2" y="119">A3</text>
<text x="54.7" y="116.4">B2</text>
<text x="54.7" y="119">B3</text>
<text x="109" y="116.4">D2</text>
<text x="109" y="119">D3</text>
<text x="119.4" y="116.4">Q2</text>
<text x="119.4" y="119">Q3</text>
<text x="44.2" y="121.5">A4</text>
<text x="44.2" y="124.1">A5</text>
<text x="54.7" y="121.5">B4</text>
<text x="54.7" y="124.1">B5</text>
<text x="109" y="121.5">D4</text>
<text x="109" y="124.1">D5</text>
<text x="119.4" y="121.5">Q4</text>
<text x="119.4" y="124.1">Q5</text>
<text x="44.2" y="126.6">A6</text>
<text x="44.2" y="129.1">A7</text>
<text x="54.7" y="126.6">B6</text>
<text x="54.7" y="129.1">B7</text>
<text x="109" y="126.6">D6</text>
<text x="109" y="129.1">D7</text>
<text x="119.4" y="126.6">Q6</text>
<text x="119.4" y="129.1">Q7</text>
<text x="162.4" y="128.9">BANK</text>
<text x="168.5" y="128.9">ADDR</text>
<text x="44.2" y="134.2">A-&gt;B</text>
<text x="44.2" y="136.8">CE</text>
<text x="51.7" y="137.4" transform="rotate(-90 51.7 137.4)">GND</text>
<text x="109" y="134.2">Load</text>
<text x="109" y="136.8">OE</text>
<text x="116.4" y="137.4" transform="rotate(-90 116.4 137.4)">GND</text>
<text x="175.9" y="132.3">GND</text>
<text x="227.9" y="141.8">U2D</text>
<text x="160.4" y="149.6">C2</text>
<text x="173.1" y="149.6">C3</text>
<text x="185.8" y="149.6">C4</text>
<text x="199" y="147.1" transform="rotate(-90 199 147.1)">VCC</text>
<text x="204.5" y="149.5">U2E</text>
<text x="226" y="144.4">74HC00</text>
<text x="48.9" y="151.3">GND</text>
<text x="113.7" y="151.3">GND</text>
<text x="160.4" y="151.9">100nF</text>
<text x="173.1" y="151.9">100nF</text>
<text x="185.8" y="151.9">100nF</text>
<text x="204.5" y="152">74HC00</text>
<text x="199" y="156.5" transform="rotate(-90 199 156.5)">GND</text>
<text x="217.8" y="161.5">GND</text>
<text x="67.3" y="166">74HC00</text>
<text x="69.1" y="163.4">U2C</text>
<text x="114.4" y="164.7">J3</text>
<text x="196.2" y="169.1">GND</text>
<text x="113.9" y="179.4">EXP</text>
</g>
</svg>
